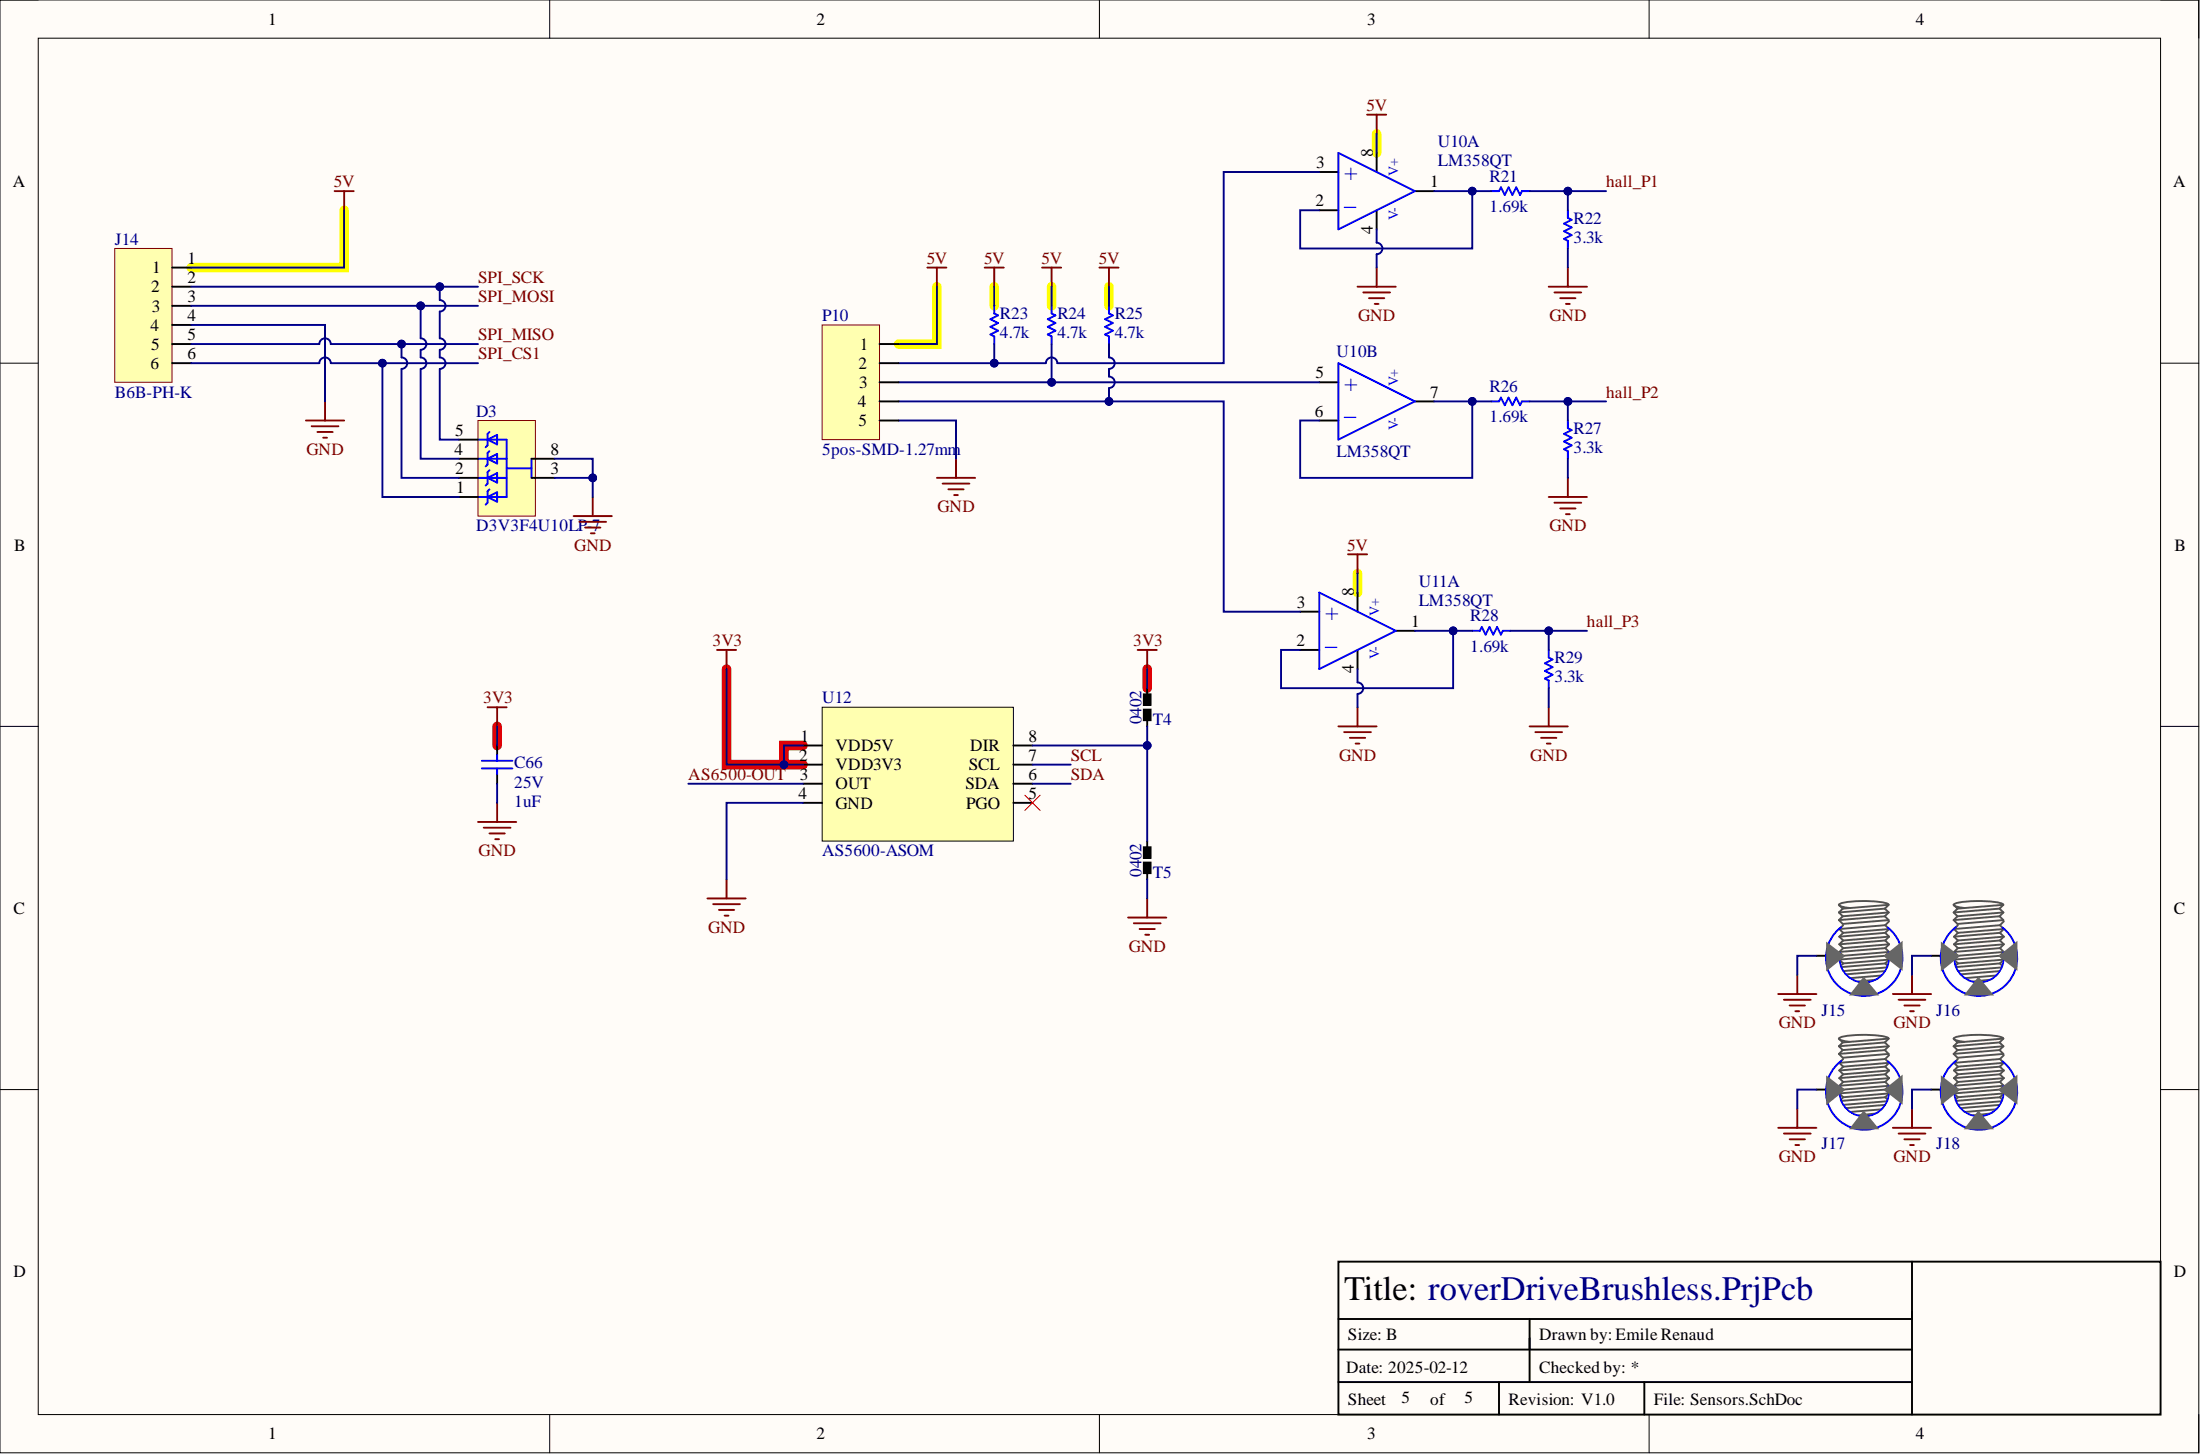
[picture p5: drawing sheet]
<svg xmlns="http://www.w3.org/2000/svg" width="292mm" height="193mm" viewBox="0 0 292 193" stroke-linecap="round" stroke-linejoin="round" font-family="sans-serif">
<path d="M0 0h291.9v192.8h-291.9z" fill-rule="evenodd" fill="#fffcf8"/>
<path d="M0 0h291.9v192.8h-291.9z" fill="none" stroke="#000" stroke-width=".13"/>
<path d="M5.1 5.1h281.8v182.6h-281.8z" fill-rule="evenodd" fill="#fffcf8"/>
<g fill="none" stroke="#000" stroke-width=".13">
<path d="M0 0h5.1M73 0v5.1M146 0v5.1M219 0v5.1M286.9 0h5v5.1M5.1 5.1h281.8v182.6h-281.8zM0 48.2h5.1M286.9 48.2h5M0 96.4h5.1M286.9 96.4h5M0 144.6h5.1M286.9 144.6h5"/>
<path d="M73 187.7v5.1M146 187.7v5.1M219 187.7v5.1M291.9 187.7v5.1"/>
</g>
<path d="M182.8 17.8v2.5M45.7 27.9v7.6h-20.3M124.4 38.1v7.6h-5.1M132 38.1v2.5M139.6 38.1v2.5M147.2 38.1v2.5M180.2 76.1v2.5" fill="none" stroke="#ff0" stroke-width="1.3"/>
<path d="M66 96.4v2.5M96.5 88.8v12.7h10.1M106.6 98.9h-2.5v2.6M152.3 88.8v2.5" fill="none" stroke="#f00" stroke-width="1.3"/>
<path d="M177.7 167.4h109.2v20.3h-109.2zM177.7 175.1h76.2M177.7 179.1h76.2M203.1 175.1v8.3M253.9 167.4v20.3M177.7 183.4h76.2M199 183.4v4.3M218.3 183.4v4.3" fill="none" stroke="#000" stroke-width=".25"/>
<path d="M40.6 55.8h5.1M41.4 56.6h3.5M42.1 57.3h2.1M42.9 58.1h.5M43.2 53.3v2.5" fill="none" stroke="#800000" stroke-width=".25"/>
<path d="M63.5 55.8h7.6v12.7h-7.6z" fill-rule="evenodd" fill="#ffffb0"/>
<path d="M63.5 55.8h7.6v12.7h-7.6z" fill="none" stroke="#800000" stroke-width=".13"/>
<g fill="none" stroke="#00f" stroke-width=".25">
<path d="M177.7 20.3l10.2 5.1-10.2 5zM198 25.4h1l.3-.5 .5 1 .5-1 .5 1 .5-1 .5 1 .3-.5h1M208.2 27.9v1l.5 .3-1 .5 1 .5-1 .5 1 .5-1 .5 .5 .3v1M63.5 58.3h3.8v7.7h-3.8M64.7 58.3l1.3-.6v1.3zM65 57.3l-.3 .3v1.5l-.2 .3M65 59.9l-.3 .2v1.5l-.2 .3M132 40.6v1l.5 .3-1 .5 1 .5-1 .5 1 .5-1 .5 .5 .2v1.1M139.6 40.6v1l.5 .3-1 .5 1 .5-1 .5 1 .5-1 .5 .5 .2v1.1M147.2 40.6v1l.5 .3-1 .5 1 .5-1 .5 1 .5-1 .5 .5 .2v1.1M177.7 48.2l10.2 5.1-10.2 5zM198 53.3h1l.3-.5 .5 1 .5-1 .5 1 .5-1 .5 1 .3-.5h1"/>
<path d="M208.2 55.8v1l.5 .3-1 .5 1 .5-1 .5 1 .5-1 .5 .5 .3v1M63.5 60.9h3.8M63.5 63.4h3.8M64.7 60.9l1.3-.6v1.2zM64.7 63.4l1.3-.6v1.3zM64.7 66l1.3-.7v1.3zM65 62.4l-.3 .3v1.5l-.2 .2M65 64.9l-.3 .3v1.5l-.2 .3M67.3 62.2h3.3M70.6 60.9v2.5M175.2 78.6l10.1 5.1-10.1 5.1zM195.5 83.7h1l.2-.5 .6 1 .5-1 .5 1 .5-1 .5 1 .2-.5h1.1"/>
<path d="M205.6 86.3v1l.5 .2-1 .5 1 .5-1 .5 1 .6-1 .5 .5 .2v1M244.5 123a5.1 5.1 0 0 0-.8 7.5 5.1 5.1 0 0 0 7.5 .1 5.1 5.1 0 0 0-.6-7.5M250.7 126.4a3.3 3.3 0 0 1-3.2 4 3.3 3.3 0 0 1-3.2-4"/>
</g>
<g fill="none" stroke="#000" stroke-width=".25">
<path d="M175.2 22.8h2.5M175.2 27.9h2.5M182.8 20.3v2.5M182.8 27.9v2.5M187.9 25.4h2.5M60.9 58.3h2.6M175.2 50.7h2.5M175.2 55.8h2.5M187.9 53.3h2.5M60.9 63.4h2.6M60.9 66h2.6M60.9 60.9h2.6"/>
<path d="M70.6 63.4h3M70.6 60.9h3M180.2 78.6v2.6M172.6 81.2h2.6M172.6 86.3h2.6M180.2 86.3v2.5M185.3 83.7h2.6M241.2 126.8h1.2"/>
</g>
<g fill="none" stroke="#800000" stroke-width=".25">
<path d="M181.5 15.2h2.5M182.8 15.2v2.6M123.1 35.5h2.6M124.4 35.5v2.6M130.7 35.5h2.6M132 35.5v2.6M138.4 35.5h2.5M139.6 35.5v2.6M146 35.5h2.5M147.2 35.5v2.6M180.2 38.1h5.1M181 38.8h3.6"/>
<path d="M181.8 39.6h2M182.8 35.5v2.6M205.6 38.1h5.1M206.4 38.8h3.5M207.2 39.6h2M208.2 35.5v2.6M182.5 40.3h.5M207.9 40.3h.5M76.2 68.5h5M76.9 69.3h3.6M77.7 70h2M78.4 70.8h.6"/>
<path d="M78.7 66v2.5M124.4 63.4h5.1M125.2 64.2h3.5M125.9 64.9h2M126.7 65.7h.5M126.9 60.9v2.5M179 73.6h2.5M180.2 73.6v2.5M205.6 66h5.1M206.4 66.7h3.5M207.2 67.5h2M207.9 68.2h.5"/>
<path d="M208.2 63.4v2.6M177.7 96.4h5.1M178.5 97.2h3.5M179.2 97.9h2.1M180 98.7h.5M180.2 93.9v2.5M203.1 96.4h5.1M203.9 97.2h3.5M204.6 97.9h2M205.4 98.7h.5M205.6 93.9v2.5"/>
</g>
<g fill="none" stroke="#505050" stroke-width=".25">
<path d="M244.2 121.1l.5 .5M244.2 120.1l.5 .5M244.2 126.3l.5 .5M244.2 125.3l.5 .5M244.2 124.3l.5 .5M244.2 123.3l.5 .5M244.2 127.4l.5 .5M244.7 120.6l6.1-.5-.5 .5M244.7 121.6l-.5 .5M244.7 120.6l-.5 .5M244.7 125.8l-.5 .5M244.7 124.8l-.5 .5"/>
<path d="M244.7 123.8l-.5 .5M244.7 122.8l-.5 .5M244.7 127.9l-.5 .5M244.7 126.8l-.5 .6M250.3 121.6l.5 .5-6.1 .5-.5-.5M250.3 120.6l.5 .5M250.3 121.6l-6.1 .5M250.3 120.6l-6.1 .5M250.3 125.8l.5 .5M250.3 124.8l.5 .5M250.3 125.8l-6.1 .5M250.3 124.8l-6.1 .5"/>
<path d="M250.3 123.8l.5 .5M250.3 122.8l.5 .5M250.3 123.8l-6.1 .5M250.3 122.8l-6.1 .5M250.3 127.9l.5 .5-6.1 .5-.5-.5M250.3 126.8l.5 .6M250.3 127.9l-6.1 .5M250.3 129.9l-4.8 .5M250.3 128.9l-6.1 .5M250.3 126.8l-6.1 .6M250.7 120a8.2 8.2 0 0 0-3.6-.4h-.9a4.7 4.7 0 0 0-2 .4v.1l.1 .1 1.3 .3M250.8 121.1l-.5 .5"/>
<path d="M250.8 121.1l-6.1 .5M250.8 126.3l-6.1 .5M250.8 125.3l-.5 .5M250.8 124.3l-.5 .5M250.8 125.3l-6.1 .5M250.8 124.3l-6.1 .5M250.8 123.3l-.5 .5M250.8 122.3l-.5 .5M250.8 123.3l-6.1 .5M250.8 127.4l-.5 .5M250.8 126.3l-.5 .5M250.8 127.4l-6.1 .5"/>
<path d="M250.8 129.4l-6.1 .5"/>
</g>
<path d="M243.5 126.6a4.1 4.1 0 0 0 3.8 4.6 4.1 4.1 0 0 0 4.3-4.2" fill="none" stroke="#fff" stroke-width="1.3"/>
<path d="M247.5 130.6l.7 .9h-1.4z" fill="#c0c0c0"/>
<path d="M247.5 130.6l.7 .9h-1.4z" fill="none" stroke="#666" stroke-width="1.3"/>
<path d="M251.1 126.9l.9-.7v1.4z" fill="#c0c0c0"/>
<path d="M251.1 126.9l.9-.7v1.4z" fill="none" stroke="#666" stroke-width="1.3"/>
<path d="M243.1 126.2l.9 .7-.9 .7z" fill="#c0c0c0"/>
<path d="M243.1 126.2l.9 .7-.9 .7z" fill="none" stroke="#666" stroke-width="1.3"/>
<path d="M256.4 126.8h1.3" fill="none" stroke="#000" stroke-width=".25"/>
<g fill="none" stroke="#505050" stroke-width=".25">
<path d="M259.4 121.1l.5 .5M259.4 120.1l.5 .5M259.4 126.3l.6 .5M259.4 125.3l.6 .5M259.4 124.3l.6 .5M259.4 123.3l.6 .5M259.4 127.4l.6 .5M259.9 120.6l6.1-.5-.5 .5M259.9 121.6l-.5 .5M259.9 120.6l-.5 .5M260 125.8l-.6 .5M260 124.8l-.6 .5"/>
<path d="M260 123.8l-.6 .5M260 122.8l-.6 .5M260 127.9l-.6 .5M260 126.8l-.6 .6M265.5 121.6l.5 .5-6.1 .5-.5-.5M265.5 120.6l.5 .5M265.5 121.6l-6.1 .5M265.5 120.6l-6.1 .5M265.5 125.8l.5 .5M265.5 124.8l.5 .5M265.5 125.8l-6.1 .5M265.5 124.8l-6.1 .5"/>
<path d="M265.5 123.8l.5 .5M265.5 122.8l.5 .5M265.5 123.8l-6.1 .5M265.5 122.8l-6.1 .5M265.5 127.9l.5 .5-6 .5-.6-.5M265.5 126.8l.5 .6M265.5 127.9l-6.1 .5M265.5 129.9l-4.8 .5M265.5 128.9l-6.1 .5M265.5 126.8l-6.1 .6M266 120a8.2 8.2 0 0 0-3.7-.4h-.8a4.7 4.7 0 0 0-2.1 .4v.1l.2 .1 1.2 .3M266 121.1l-.5 .5"/>
<path d="M266 121.1l-6.1 .5M266 126.3l-6 .5M266 125.3l-.5 .5M266 124.3l-.5 .5M266 125.3l-6 .5M266 124.3l-6 .5M266 123.3l-.5 .5M266 122.3l-.5 .5M266 123.3l-6 .5M266 127.4l-.5 .5M266 126.3l-.5 .5M266 127.4l-6 .5"/>
<path d="M266 129.4l-6 .5"/>
</g>
<path d="M259.7 123a5.1 5.1 0 0 0-.7 7.5 5.1 5.1 0 0 0 7.5 .1 5.1 5.1 0 0 0-.6-7.5M266 126.4a3.3 3.3 0 0 1-3.2 4 3.3 3.3 0 0 1-3.3-4" fill="none" stroke="#00f" stroke-width=".25"/>
<path d="M258.7 126.6a4.1 4.1 0 0 0 3.9 4.6 4.1 4.1 0 0 0 4.2-4.2" fill="none" stroke="#fff" stroke-width="1.3"/>
<path d="M262.7 130.6l.7 .9h-1.4z" fill="#c0c0c0"/>
<path d="M262.7 130.6l.7 .9h-1.4z" fill="none" stroke="#666" stroke-width="1.3"/>
<path d="M266.4 126.9l.8-.7v1.4z" fill="#c0c0c0"/>
<path d="M266.4 126.9l.8-.7v1.4z" fill="none" stroke="#666" stroke-width="1.3"/>
<path d="M258.3 126.2l.9 .7-.9 .7z" fill="#c0c0c0"/>
<path d="M258.3 126.2l.9 .7-.9 .7z" fill="none" stroke="#666" stroke-width="1.3"/>
<path d="M241.2 144.6h1.2" fill="none" stroke="#000" stroke-width=".25"/>
<g fill="none" stroke="#505050" stroke-width=".25">
<path d="M244.2 138.9l.5 .5M244.2 137.8l.5 .5M244.7 138.3l6.1-.5-.5 .5M244.7 139.4l-.5 .5M244.7 138.3l-.5 .6M250.3 139.4l.5 .5-6.1 .5-.5-.5M250.3 138.3l.5 .6M250.3 139.4l-6.1 .5M250.3 138.3l-6.1 .6M250.7 137.8a8.2 8.2 0 0 0-3.6-.5l-.9 .1a4.7 4.7 0 0 0-2 .4v.1l.1 .1 1.3 .3M250.8 138.9l-.5 .5M250.8 138.9l-6.1 .5"/>
<path d="M244.2 144.1l.5 .5M244.2 143.1l.5 .5M244.2 142.1l.5 .5M244.2 141.1l.5 .5M244.2 145.1l.5 .5M244.7 143.6l-.5 .5M244.7 142.6l-.5 .5M244.7 141.6l-.5 .5M244.7 140.5l-.5 .6M244.7 145.6l-.5 .5M244.7 144.6l-.5 .5M250.3 143.6l.5 .5"/>
<path d="M250.3 142.6l.5 .5M250.3 143.6l-6.1 .5M250.3 142.6l-6.1 .5M250.3 141.6l.5 .5M250.3 140.5l.5 .6M250.3 141.6l-6.1 .5M250.3 140.5l-6.1 .6M250.3 145.6l.5 .5-6.1 .5-.5-.5M250.3 144.6l.5 .5M250.3 145.6l-6.1 .5M250.3 147.7l-4.8 .5M250.3 146.6l-6.1 .5"/>
<path d="M250.3 144.6l-6.1 .5M250.8 144.1l-6.1 .5M250.8 143.1l-.5 .5M250.8 142.1l-.5 .5M250.8 143.1l-6.1 .5M250.8 142.1l-6.1 .5M250.8 141.1l-.5 .5M250.8 140l-.5 .5M250.8 141.1l-6.1 .5M250.8 145.1l-.5 .5M250.8 144.1l-.5 .5M250.8 145.1l-6.1 .5"/>
<path d="M250.8 147.1l-6.1 .6"/>
</g>
<path d="M244.5 140.8a5.1 5.1 0 0 0-.8 7.5 5.1 5.1 0 0 0 7.5 0 5.1 5.1 0 0 0-.6-7.4M250.7 144.2a3.3 3.3 0 0 1-3.2 4 3.3 3.3 0 0 1-3.2-4" fill="none" stroke="#00f" stroke-width=".25"/>
<path d="M243.5 144.3a4.1 4.1 0 0 0 3.8 4.6 4.1 4.1 0 0 0 4.3-4.2" fill="none" stroke="#fff" stroke-width="1.3"/>
<path d="M247.5 148.4l.7 .8h-1.4z" fill="#c0c0c0"/>
<path d="M247.5 148.4l.7 .8h-1.4z" fill="none" stroke="#666" stroke-width="1.3"/>
<path d="M251.1 144.6l.9-.7v1.4z" fill="#c0c0c0"/>
<path d="M251.1 144.6l.9-.7v1.4z" fill="none" stroke="#666" stroke-width="1.3"/>
<path d="M243.1 144l.9 .7-.9 .7z" fill="#c0c0c0"/>
<path d="M243.1 144l.9 .7-.9 .7z" fill="none" stroke="#666" stroke-width="1.3"/>
<path d="M256.4 144.6h1.3" fill="none" stroke="#000" stroke-width=".25"/>
<g fill="none" stroke="#505050" stroke-width=".25">
<path d="M259.4 138.9l.5 .5M259.4 137.8l.5 .5M259.9 138.3l6.1-.5-.5 .5M259.9 139.4l-.5 .5M259.9 138.3l-.5 .6M265.5 139.4l.5 .5-6.1 .5-.5-.5M265.5 138.3l.5 .6M265.5 139.4l-6.1 .5M265.5 138.3l-6.1 .6M266 137.8a8.2 8.2 0 0 0-3.7-.5l-.8 .1a4.7 4.7 0 0 0-2.1 .4v.1l.2 .1 1.2 .3M266 138.9l-.5 .5M266 138.9l-6.1 .5"/>
<path d="M259.4 144.1l.6 .5M259.4 143.1l.6 .5M259.4 142.1l.6 .5M259.4 141.1l.6 .5M259.4 145.1l.6 .5M260 143.6l-.6 .5M260 142.6l-.6 .5M260 141.6l-.6 .5M260 140.5l-.6 .6M260 145.6l-.6 .5M260 144.6l-.6 .5M265.5 143.6l.5 .5"/>
<path d="M265.5 142.6l.5 .5M265.5 143.6l-6.1 .5M265.5 142.6l-6.1 .5M265.5 141.6l.5 .5M265.5 140.5l.5 .6M265.5 141.6l-6.1 .5M265.5 140.5l-6.1 .6M265.5 145.6l.5 .5-6 .5-.6-.5M265.5 144.6l.5 .5M265.5 145.6l-6.1 .5M265.5 147.7l-4.8 .5M265.5 146.6l-6.1 .5"/>
<path d="M265.5 144.6l-6.1 .5M266 144.1l-6 .5M266 143.1l-.5 .5M266 142.1l-.5 .5M266 143.1l-6 .5M266 142.1l-6 .5M266 141.1l-.5 .5M266 140l-.5 .5M266 141.1l-6 .5M266 145.1l-.5 .5M266 144.1l-.5 .5M266 145.1l-6 .5"/>
<path d="M266 147.1l-6 .6"/>
</g>
<path d="M259.7 140.8a5.1 5.1 0 0 0-.7 7.5 5.1 5.1 0 0 0 7.5 0 5.1 5.1 0 0 0-.6-7.4M266 144.2a3.3 3.3 0 0 1-3.2 4 3.3 3.3 0 0 1-3.3-4" fill="none" stroke="#00f" stroke-width=".25"/>
<path d="M258.7 144.3a4.1 4.1 0 0 0 3.9 4.6 4.1 4.1 0 0 0 4.2-4.2" fill="none" stroke="#fff" stroke-width="1.3"/>
<path d="M262.7 148.4l.7 .8h-1.4z" fill="#c0c0c0"/>
<path d="M262.7 148.4l.7 .8h-1.4z" fill="none" stroke="#666" stroke-width="1.3"/>
<path d="M266.4 144.6l.8-.7v1.4z" fill="#c0c0c0"/>
<path d="M266.4 144.6l.8-.7v1.4z" fill="none" stroke="#666" stroke-width="1.3"/>
<path d="M258.3 144l.9 .7-.9 .7z" fill="#c0c0c0"/>
<path d="M258.3 144l.9 .7-.9 .7z" fill="none" stroke="#666" stroke-width="1.3"/>
<path d="M109.2 93.9h25.3v17.7h-25.3z" fill-rule="evenodd" fill="#ffffb0"/>
<path d="M109.2 93.9h25.3v17.7h-25.3zM151.8 92.1h1v1.5h-1zM151.8 94.1h1v1.5h-1zM151.8 112.4h1v1.5h-1zM151.8 114.4h1v1.5h-1z" fill="none" stroke="#000" stroke-width=".13"/>
<g fill="none" stroke="#000" stroke-width=".25">
<path d="M66 98.9v1.3M106.6 98.9h2.6M134.5 98.9h2.6M152.3 91.3v1.3M152.3 95.1v1.3M66 102.7v1.3M106.6 101.5h2.6M106.6 104h2.6M106.6 106.6h2.6M134.5 101.5h2.6M134.5 104h2.6M134.5 106.6h2.6"/>
<path d="M152.3 111.6v1.3M152.3 115.4v1.3"/>
</g>
<g fill="none" stroke="#800000" stroke-width=".25">
<path d="M44.4 25.4h2.6M45.7 25.4v2.5M64.7 93.9h2.6M66 93.9v2.5M95.2 86.3h2.5M96.5 86.3v2.5M151 86.3h2.6M152.3 86.3v2.5M63.5 109.1h5M64.2 109.8h3.6M65 110.6h2M65.8 111.4h.5"/>
<path d="M66 106.6v2.5M93.9 119.2h5.1M94.7 120h3.5M96.5 116.7v2.5M152.3 119.2v2.6M95.5 120.8h2M96.2 121.5h.5M149.8 121.8h5.1M150.5 122.5h3.6M151.3 123.3h2M152.1 124.1h.5M236.1 131.9h5.1"/>
<path d="M236.9 132.7h3.5M237.6 133.4h2M238.4 134.2h.5M238.6 129.4v2.5M251.3 131.9h5.1M252.1 132.7h3.5M252.8 133.4h2.1M253.6 134.2h.5M253.9 129.4v2.5M236.1 149.7h5.1M236.9 150.4h3.5M237.6 151.2h2"/>
<path d="M238.4 152h.5M238.6 147.1v2.6M251.3 149.7h5.1M252.1 150.4h3.5M252.8 151.2h2.1M253.6 152h.5M253.9 147.1v2.6"/>
</g>
<g fill="#000">
<path d="M151.8 92.1h1v1.5h-1z" fill-rule="evenodd"/>
<path d="M151.8 94.1h1v1.5h-1z" fill-rule="evenodd"/>
<path d="M151.8 112.4h1v1.5h-1z" fill-rule="evenodd"/>
<path d="M151.8 114.4h1v1.5h-1z" fill-rule="evenodd"/>
</g>
<path d="M136.1 105.5l2 2.1M138.1 105.5l-2 2.1" fill="none" stroke="#f00" stroke-width=".13"/>
<path d="M64 101h4M64 102h4M66 100.2v.8M66 102v.7" fill="none" stroke="#00f" stroke-width=".25"/>
<path d="M15.2 33h7.6v17.7h-7.6z" fill-rule="evenodd" fill="#ffffb0"/>
<path d="M15.2 33h7.6v17.7h-7.6z" fill="none" stroke="#800000" stroke-width=".13"/>
<path d="M22.8 35.5h2.6M22.8 38.1h2.6M22.8 40.6h2.6M22.8 43.1h2.6M22.8 45.7h2.6M22.8 48.2h2.6" fill="none" stroke="#000" stroke-width=".25"/>
<path d="M45.7 27.9v7.6h-20.3M25.4 43.1h17.8v10.2M25.4 48.2h17a.76 .76 0 0 1 .8-.8 .76 .76 0 0 1 .7 .8h19.6" fill="none" stroke="#000080" stroke-width=".25"/>
<circle cx="50.8" cy="48.2" r=".51" fill="#000080"/>
<circle cx="50.8" cy="48.2" r=".51" fill="none" stroke="#000080" stroke-width=".13"/>
<path d="M25.4 45.7h17a.76 .76 0 0 1 .8-.8 .76 .76 0 0 1 .7 .8h19.6" fill="none" stroke="#000080" stroke-width=".25"/>
<circle cx="53.3" cy="45.7" r=".51" fill="#000080"/>
<circle cx="53.3" cy="45.7" r=".51" fill="none" stroke="#000080" stroke-width=".13"/>
<path d="M25.4 40.6h38.1" fill="none" stroke="#000080" stroke-width=".25"/>
<circle cx="55.8" cy="40.6" r=".51" fill="#000080"/>
<circle cx="55.8" cy="40.6" r=".51" fill="none" stroke="#000080" stroke-width=".13"/>
<path d="M25.4 38.1h38.1" fill="none" stroke="#000080" stroke-width=".25"/>
<circle cx="58.4" cy="38.1" r=".51" fill="#000080"/>
<circle cx="58.4" cy="38.1" r=".51" fill="none" stroke="#000080" stroke-width=".13"/>
<path d="M73.6 60.9h5.1v5.1" fill="none" stroke="#000080" stroke-width=".25"/>
<circle cx="78.7" cy="63.4" r=".51" fill="#000080"/>
<circle cx="78.7" cy="63.4" r=".51" fill="none" stroke="#000080" stroke-width=".13"/>
<path d="M73.6 63.4h5.1" fill="none" stroke="#000080" stroke-width=".25"/>
<circle cx="78.7" cy="63.4" r=".51" fill="#000080"/>
<circle cx="78.7" cy="63.4" r=".51" fill="none" stroke="#000080" stroke-width=".13"/>
<path d="M195.5 25.4v7.6h-22.9v-5.1h2.6" fill="none" stroke="#000080" stroke-width=".25"/>
<circle cx="195.5" cy="25.4" r=".51" fill="#000080"/>
<circle cx="195.5" cy="25.4" r=".51" fill="none" stroke="#000080" stroke-width=".13"/>
<path d="M182.8 30.4v1.8a.76 .76 0 0 1 .7 .8 .76 .76 0 0 1-.7 .7v1.8M203.1 25.4h5.1v2.5" fill="none" stroke="#000080" stroke-width=".25"/>
<circle cx="208.2" cy="25.4" r=".51" fill="#000080"/>
<circle cx="208.2" cy="25.4" r=".51" fill="none" stroke="#000080" stroke-width=".13"/>
<path d="M208.2 25.4h5" fill="none" stroke="#000080" stroke-width=".25"/>
<circle cx="208.2" cy="25.4" r=".51" fill="#000080"/>
<circle cx="208.2" cy="25.4" r=".51" fill="none" stroke="#000080" stroke-width=".13"/>
<path d="M182.8 17.8v2.5M208.2 33v2.5M203.1 53.3h5.1v2.5" fill="none" stroke="#000080" stroke-width=".25"/>
<circle cx="208.2" cy="53.3" r=".51" fill="#000080"/>
<circle cx="208.2" cy="53.3" r=".51" fill="none" stroke="#000080" stroke-width=".13"/>
<path d="M195.5 53.3v10.1h-22.9v-7.6h2.6M208.2 60.9v2.5" fill="none" stroke="#000080" stroke-width=".25"/>
<circle cx="195.5" cy="53.3" r=".51" fill="#000080"/>
<circle cx="195.5" cy="53.3" r=".51" fill="none" stroke="#000080" stroke-width=".13"/>
<path d="M208.2 53.3h5" fill="none" stroke="#000080" stroke-width=".25"/>
<circle cx="208.2" cy="53.3" r=".51" fill="#000080"/>
<circle cx="208.2" cy="53.3" r=".51" fill="none" stroke="#000080" stroke-width=".13"/>
<path d="M192.9 83.7v7.6h-22.8v-5h2.5" fill="none" stroke="#000080" stroke-width=".25"/>
<circle cx="192.9" cy="83.7" r=".51" fill="#000080"/>
<circle cx="192.9" cy="83.7" r=".51" fill="none" stroke="#000080" stroke-width=".13"/>
<path d="M180.2 88.8v1.8a.76 .76 0 0 1 .8 .7 .76 .76 0 0 1-.8 .8v1.8M200.6 83.7h5v2.6" fill="none" stroke="#000080" stroke-width=".25"/>
<circle cx="205.6" cy="83.7" r=".51" fill="#000080"/>
<circle cx="205.6" cy="83.7" r=".51" fill="none" stroke="#000080" stroke-width=".13"/>
<path d="M205.6 83.7h5.1" fill="none" stroke="#000080" stroke-width=".25"/>
<circle cx="205.6" cy="83.7" r=".51" fill="#000080"/>
<circle cx="205.6" cy="83.7" r=".51" fill="none" stroke="#000080" stroke-width=".13"/>
<path d="M124.4 38.1v7.6h-5.1M180.2 76.1v2.5M187.9 83.7h7.6M205.6 91.3v2.6" fill="none" stroke="#000080" stroke-width=".25"/>
<circle cx="192.9" cy="83.7" r=".51" fill="#000080"/>
<circle cx="192.9" cy="83.7" r=".51" fill="none" stroke="#000080" stroke-width=".13"/>
<path d="M190.4 53.3h7.6" fill="none" stroke="#000080" stroke-width=".25"/>
<circle cx="195.5" cy="53.3" r=".51" fill="#000080"/>
<circle cx="195.5" cy="53.3" r=".51" fill="none" stroke="#000080" stroke-width=".13"/>
<path d="M190.4 25.4h7.6" fill="none" stroke="#000080" stroke-width=".25"/>
<circle cx="195.5" cy="25.4" r=".51" fill="#000080"/>
<circle cx="195.5" cy="25.4" r=".51" fill="none" stroke="#000080" stroke-width=".13"/>
<path d="M132 45.7v2.5h-12.7" fill="none" stroke="#000080" stroke-width=".25"/>
<circle cx="132" cy="48.2" r=".51" fill="#000080"/>
<circle cx="132" cy="48.2" r=".51" fill="none" stroke="#000080" stroke-width=".13"/>
<path d="M139.6 45.7v5h-20.3" fill="none" stroke="#000080" stroke-width=".25"/>
<circle cx="139.6" cy="50.7" r=".51" fill="#000080"/>
<circle cx="139.6" cy="50.7" r=".51" fill="none" stroke="#000080" stroke-width=".13"/>
<path d="M132 38.1v2.5M139.6 38.1v2.5M147.2 38.1v2.5M175.2 22.8h-12.7v25.4h-22.1a.76 .76 0 0 0-.8-.8 .76 .76 0 0 0-.7 .8h-6.9M119.3 55.8h7.6v5.1" fill="none" stroke="#000080" stroke-width=".25"/>
<circle cx="132" cy="48.2" r=".51" fill="#000080"/>
<circle cx="132" cy="48.2" r=".51" fill="none" stroke="#000080" stroke-width=".13"/>
<path d="M139.6 50.7h35.6" fill="none" stroke="#000080" stroke-width=".25"/>
<circle cx="139.6" cy="50.7" r=".51" fill="#000080"/>
<circle cx="139.6" cy="50.7" r=".51" fill="none" stroke="#000080" stroke-width=".13"/>
<path d="M147.2 45.7v1.7a.76 .76 0 0 1 .8 .8 .76 .76 0 0 1-.8 .8v1a.76 .76 0 0 1 .8 .7 .76 .76 0 0 1-.8 .8v1.8" fill="none" stroke="#000080" stroke-width=".25"/>
<circle cx="147.2" cy="53.3" r=".51" fill="#000080"/>
<circle cx="147.2" cy="53.3" r=".51" fill="none" stroke="#000080" stroke-width=".13"/>
<path d="M119.3 53.3h43.2v27.9h10.1" fill="none" stroke="#000080" stroke-width=".25"/>
<circle cx="147.2" cy="53.3" r=".51" fill="#000080"/>
<circle cx="147.2" cy="53.3" r=".51" fill="none" stroke="#000080" stroke-width=".13"/>
<path d="M106.6 98.9h-2.5v2.6M106.6 106.6h-10.1v10.1" fill="none" stroke="#000080" stroke-width=".25"/>
<circle cx="104.1" cy="101.5" r=".51" fill="#000080"/>
<circle cx="104.1" cy="101.5" r=".51" fill="none" stroke="#000080" stroke-width=".13"/>
<path d="M137.1 98.9h15.2v12.7M152.3 116.7v2.5" fill="none" stroke="#000080" stroke-width=".25"/>
<circle cx="152.3" cy="98.9" r=".51" fill="#000080"/>
<circle cx="152.3" cy="98.9" r=".51" fill="none" stroke="#000080" stroke-width=".13"/>
<path d="M152.3 96.4v2.5" fill="none" stroke="#000080" stroke-width=".25"/>
<circle cx="152.3" cy="98.9" r=".51" fill="#000080"/>
<circle cx="152.3" cy="98.9" r=".51" fill="none" stroke="#000080" stroke-width=".13"/>
<path d="M96.5 88.8v12.7h10.1M152.3 88.8v2.5" fill="none" stroke="#000080" stroke-width=".25"/>
<circle cx="104.1" cy="101.5" r=".51" fill="#000080"/>
<circle cx="104.1" cy="101.5" r=".51" fill="none" stroke="#000080" stroke-width=".13"/>
<path d="M58.4 38.1v1.7a.76 .76 0 0 1 .7 .8 .76 .76 0 0 1-.7 .7v3.6a.76 .76 0 0 1 .7 .8 .76 .76 0 0 1-.7 .7v1a.76 .76 0 0 1 .7 .8 .76 .76 0 0 1-.7 .8v9.3h2.5M66 96.4v2.5M66 104v2.6M91.4 104h15.2M137.1 101.5h5.1M137.1 104h5.1M241.2 126.8h-2.6v2.6M256.4 126.8h-2.5v2.6M241.2 144.6h-2.6v2.5M256.4 144.6h-2.5v2.5" fill="none" stroke="#000080" stroke-width=".25"/>
<circle cx="58.4" cy="38.1" r=".51" fill="#000080"/>
<circle cx="58.4" cy="38.1" r=".51" fill="none" stroke="#000080" stroke-width=".13"/>
<path d="M55.8 40.6v4.3a.76 .76 0 0 1 .8 .8 .76 .76 0 0 1-.8 .7v1a.76 .76 0 0 1 .8 .8 .76 .76 0 0 1-.8 .8v11.9h5.1" fill="none" stroke="#000080" stroke-width=".25"/>
<circle cx="55.8" cy="40.6" r=".51" fill="#000080"/>
<circle cx="55.8" cy="40.6" r=".51" fill="none" stroke="#000080" stroke-width=".13"/>
<path d="M53.3 45.7v1.7a.76 .76 0 0 1 .8 .8 .76 .76 0 0 1-.8 .8v14.4h7.6" fill="none" stroke="#000080" stroke-width=".25"/>
<circle cx="53.3" cy="45.7" r=".51" fill="#000080"/>
<circle cx="53.3" cy="45.7" r=".51" fill="none" stroke="#000080" stroke-width=".13"/>
<path d="M50.8 48.2v17.8h10.1" fill="none" stroke="#000080" stroke-width=".25"/>
<circle cx="50.8" cy="48.2" r=".51" fill="#000080"/>
<circle cx="50.8" cy="48.2" r=".51" fill="none" stroke="#000080" stroke-width=".13"/>
<path d="M109.2 43.1h7.6v15.2h-7.6z" fill-rule="evenodd" fill="#ffffb0"/>
<path d="M109.2 43.1h7.6v15.2h-7.6z" fill="none" stroke="#800000" stroke-width=".13"/>
<path d="M116.8 45.7h2.5M116.8 48.2h2.5M116.8 50.7h2.5M116.8 53.3h2.5M116.8 55.8h2.5" fill="none" stroke="#000" stroke-width=".25"/>
<text font-size="4.6" x="178.5" y="172.5">Title: roverDriveBrushless.PrjPcb</text>
<g font-size="3.2" fill="#00f">
<text x="178.5" y="23.9">+</text>
<text x="178.5" y="27.2">_</text>
<text x="178.5" y="51.8">+</text>
<text x="178.5" y="55.1">_</text>
<text x="175.9" y="82.3">+</text>
<text x="175.9" y="85.6">_</text>
</g>
<g font-size="2.3">
<text x="35.6" y="3.3">1</text>
<text x="108.4" y="3.3">2</text>
<text x="181.5" y="3.3">3</text>
<text x="254.4" y="3.3">4</text>
<text x="174.7" y="22.3">3</text>
<text x="182.3" y="20.8" transform="rotate(-90 182.3 20.8)">8</text>
<text x="1.7" y="24.9">A</text>
<text x="174.7" y="27.4">2</text>
<text x="189.9" y="24.9">1</text>
<text x="288.6" y="24.9">A</text>
<text x="24.9" y="35">1</text>
<text x="182.3" y="31" transform="rotate(-90 182.3 31)">4</text>
<text x="20.1" y="38.8">2</text>
<text x="20.1" y="41.3">3</text>
<text x="20.2" y="36.3">1</text>
<text x="24.9" y="37.5">2</text>
<text x="24.9" y="40.1">3</text>
<text x="20" y="43.9">4</text>
<text x="20.1" y="46.4">5</text>
<text x="24.9" y="42.6">4</text>
<text x="24.9" y="45.2">5</text>
<text x="24.9" y="47.7">6</text>
<text x="114.2" y="46.4">1</text>
<text x="20" y="49">6</text>
<text x="114" y="49">2</text>
<text x="114.1" y="51.5">3</text>
<text x="174.7" y="50.2">5</text>
<text x="189.9" y="52.8">7</text>
<text x="60.4" y="57.8">5</text>
<text x="113.9" y="54">4</text>
<text x="114" y="56.6">5</text>
<text x="174.6" y="55.3">6</text>
<text x="60.3" y="60.4">4</text>
<text x="60.4" y="62.9">2</text>
<text x="60.6" y="65.5">1</text>
<text x="73.1" y="62.9">3</text>
<text x="73.1" y="60.4">8</text>
<text x="1.9" y="73.1">B</text>
<text x="288.7" y="73.1">B</text>
<text x="172.2" y="80.7">3</text>
<text x="179.7" y="79.2" transform="rotate(-90 179.7 79.2)">8</text>
<text x="187.4" y="83.2">1</text>
<text x="172.1" y="85.7">2</text>
<text x="179.7" y="89.4" transform="rotate(-90 179.7 89.4)">4</text>
<text x="106.1" y="101">2</text>
<text x="106.3" y="98.4">1</text>
<text x="110.9" y="99.7">VDD5V</text>
<text x="128.8" y="99.7">DIR</text>
<text x="136.6" y="101">7</text>
<text x="136.6" y="98.4">8</text>
<text x="106" y="106">4</text>
<text x="106.2" y="103.5">3</text>
<text x="110.9" y="102.2">VDD3V3</text>
<text x="110.9" y="104.8">OUT</text>
<text x="110.9" y="107.3">GND</text>
<text x="128.2" y="104.8">SDA</text>
<text x="128.3" y="107.3">PGO</text>
<text x="128.6" y="102.2">SCL</text>
<text x="136.6" y="106">5</text>
<text x="136.6" y="103.5">6</text>
<text x="1.8" y="121.3">C</text>
<text x="288.6" y="121.3">C</text>
<text x="1.8" y="169.5">D</text>
<text x="288.6" y="169.5">D</text>
<text x="179" y="177.8">Size: B</text>
<text x="204.4" y="177.8">Drawn by: Emile Renaud</text>
<text x="178.7" y="182.2">Date: 2025-02-12</text>
<text x="204.4" y="182.2">Checked by: *</text>
<text x="35.6" y="191">1</text>
<text x="108.4" y="191">2</text>
<text x="179" y="186.5">Sheet</text>
<text x="181.5" y="191">3</text>
<text x="186.1" y="186.2">5</text>
<text x="189.9" y="186.5">of</text>
<text x="194.5" y="186.2">5</text>
<text x="200.3" y="186.5">Revision: V1.0</text>
<text x="219.6" y="186.5">File: Sensors.SchDoc</text>
<text x="254.4" y="191">4</text>
</g>
<g font-size="2.3" fill="#800000">
<text x="181.4" y="14.7">5V</text>
<text x="44.3" y="24.9">5V</text>
<text x="213.2" y="24.9">hall_P1</text>
<text x="123" y="35">5V</text>
<text x="130.7" y="35">5V</text>
<text x="138.3" y="35">5V</text>
<text x="145.9" y="35">5V</text>
<text x="63.5" y="37.5">SPI_SCK</text>
<text x="63.5" y="40.1">SPI_MOSI</text>
<text x="63.5" y="45.2">SPI_MISO</text>
<text x="63.5" y="47.7">SPI_CS1</text>
<text x="180.3" y="42.6">GND</text>
<text x="205.7" y="42.6">GND</text>
<text x="213.2" y="52.8">hall_P2</text>
<text x="40.7" y="60.4">GND</text>
<text x="124.5" y="68">GND</text>
<text x="205.7" y="70.5">GND</text>
<text x="76.2" y="73.1">GND</text>
<text x="178.9" y="73.1">5V</text>
<text x="210.7" y="83.2">hall_P3</text>
<text x="94.6" y="85.7">3V3</text>
<text x="150.5" y="85.7">3V3</text>
<text x="64.1" y="93.4">3V3</text>
<text x="142.2" y="101">SCL</text>
<text x="177.8" y="101">GND</text>
<text x="203.2" y="101">GND</text>
<text x="91.4" y="103.5">AS6500-OUT</text>
<text x="142.2" y="103.5">SDA</text>
<text x="63.6" y="113.7">GND</text>
<text x="94" y="123.8">GND</text>
<text x="149.9" y="126.3">GND</text>
<text x="236.2" y="136.5">GND</text>
<text x="251.4" y="136.5">GND</text>
<text x="236.2" y="154.2">GND</text>
<text x="251.4" y="154.2">GND</text>
</g>
<g font-size="2.3" fill="#000080">
<text x="190.9" y="19.5">U10A</text>
<text x="190.9" y="22.1">LM358QT</text>
<text x="197.8" y="28.2">1.69k</text>
<text x="197.8" y="24.1">R21</text>
<text x="208.9" y="29.7">R22</text>
<text x="15.2" y="32.5">J14</text>
<text x="208.9" y="32.2">3.3k</text>
<text x="109.2" y="42.6">P10</text>
<text x="132.8" y="44.9">4.7k</text>
<text x="132.8" y="42.4">R23</text>
<text x="140.4" y="44.9">4.7k</text>
<text x="140.4" y="42.4">R24</text>
<text x="148" y="44.9">4.7k</text>
<text x="148" y="42.4">R25</text>
<text x="177.4" y="47.4">U10B</text>
<text x="15.2" y="52.8">B6B-PH-K</text>
<text x="197.8" y="52">R26</text>
<text x="63.2" y="55.3">D3</text>
<text x="197.8" y="56.1">1.69k</text>
<text x="208.9" y="57.6">R27</text>
<text x="109.2" y="60.4">5pos-SMD-1.27mm</text>
<text x="177.4" y="60.6">LM358QT</text>
<text x="208.9" y="60.1">3.3k</text>
<text x="63.2" y="70.5">D3V3F4U10LP-7</text>
<text x="188.4" y="77.9">U11A</text>
<text x="188.4" y="80.4">LM358QT</text>
<text x="195.2" y="82.4">R28</text>
<text x="195.2" y="86.5">1.69k</text>
<text x="206.4" y="88">R29</text>
<text x="109.2" y="93.4">U12</text>
<text x="206.4" y="90.6">3.3k</text>
<text x="68.3" y="102">C66</text>
<text x="151.6" y="96.1" transform="rotate(-90 151.6 96.1)">0402</text>
<text x="153.1" y="96.2">T4</text>
<text x="68.3" y="104.5">25V</text>
<text x="68.3" y="107.1">1uF</text>
<text x="109.2" y="113.7">AS5600-ASOM</text>
<text x="151.6" y="116.4" transform="rotate(-90 151.6 116.4)">0402</text>
<text x="153.1" y="116.5">T5</text>
<text x="241.8" y="134.8">J15</text>
<text x="257.1" y="134.8">J16</text>
<text x="241.8" y="152.6">J17</text>
<text x="257.1" y="152.6">J18</text>
</g>
<g font-size="1.9" fill="#00f">
<text x="185.7" y="23.3" transform="rotate(-90 185.7 23.3)">V+</text>
<text x="185.7" y="29.2" transform="rotate(-90 185.7 29.2)">V-</text>
<text x="185.7" y="51.2" transform="rotate(-90 185.7 51.2)">V+</text>
<text x="185.7" y="57.1" transform="rotate(-90 185.7 57.1)">V-</text>
<text x="183.1" y="81.7" transform="rotate(-90 183.1 81.7)">V+</text>
<text x="183.1" y="87.5" transform="rotate(-90 183.1 87.5)">V-</text>
</g>
</svg>
